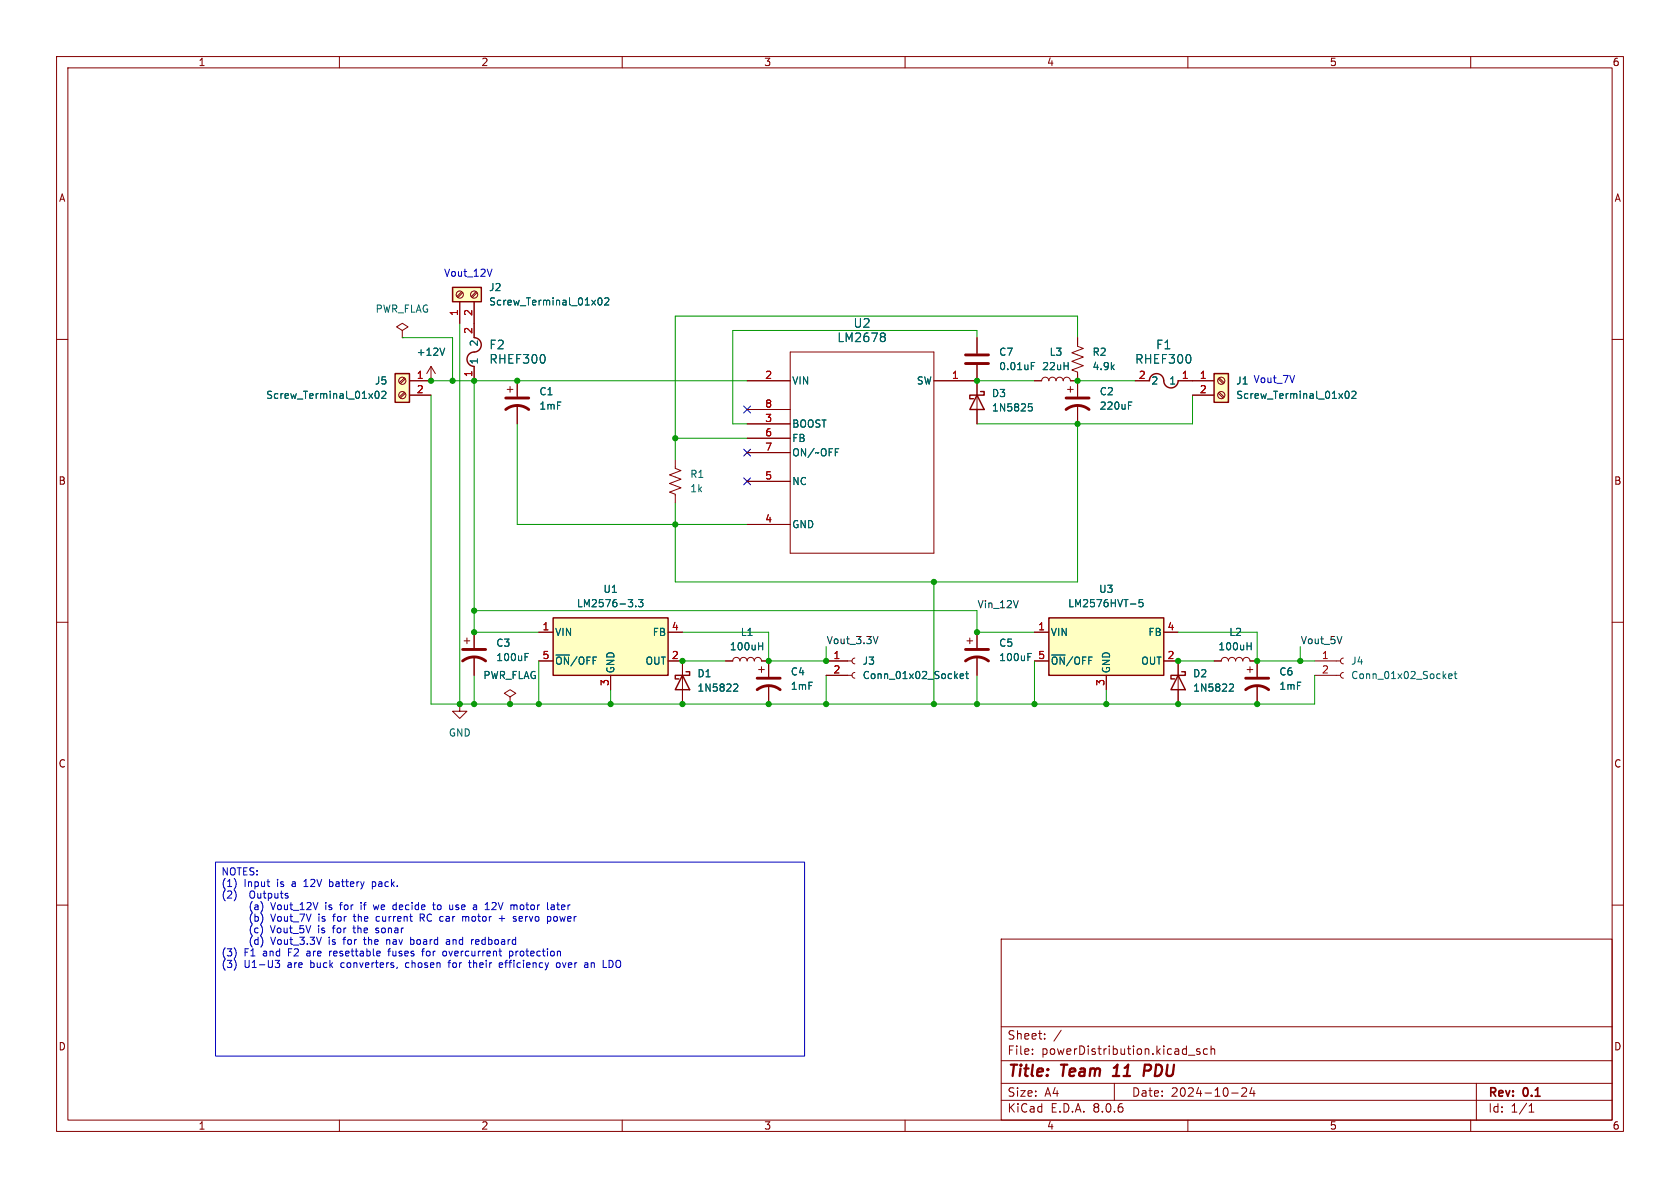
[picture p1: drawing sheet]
<svg xmlns="http://www.w3.org/2000/svg" width="297mm" height="210mm" viewBox="0 0 297 210" stroke-linecap="round" stroke-linejoin="round" font-family="sans-serif">
<g fill="none" stroke="#840000" stroke-width=".18">
<path d="M10 10h277v190h-277zM12 12h273v186h-273zM60 10v2M110 10v2M160 10v2M210 10v2M260 10v2M10 60h2M285 60h2M10 110h2M285 110h2M10 160h2"/>
<path d="M285 160h2M177 166h108v32h-108zM60 198v2M110 198v2M160 198v2M177 194.5h108M177 191.5h108M177 187.5h108M177 181.5h108M182.5 186.3v.1M182.5 185.5v.1M184.7 183.6v.1"/>
<path d="M184.7 182.8v.1M187.6 182.1l-1.3 2M197 191.5v3M210 198v2M210.1 186.5h1.1M212.1 185.5l-.4-.1-.2 .2 .1 .2 .5 .2v.3h-.6M213.5 185.5l-.5-.1-.3 .3v.4l.2 .2h.6M214.1 185.5l.2-.1 .4 .1v.9M214.1 184.9v1.5M217.7 193.2h1.2M219.5 192.4l.6-.1 .2 .1 .1 .3-.9 1.1h.9M221.3 192.2l-.3 1.1h.9"/>
<path d="M221.7 192.8v1M260 198v2M261 191.5v6.5M270.3 196.6h.9M270.3 195.5l.4-.4v1.5"/>
</g>
<path d="M196.7 190.2h1.2M197.3 188.5l-.4 .3M203.2 188.2h-.8l-.2 2M203.2 189.2l-.9 .1" fill="none" stroke="#840000" stroke-width=".4"/>
<path d="M185.4 109.2h20.3v10.2h-20.3z" fill="#ffffc2"/>
<path d="M185.4 109.2h20.3v10.2h-20.3z" fill="none" stroke="#840000" stroke-width=".25"/>
<path d="M170.9 113.3h1.1M171.4 112.8v1M172.7 111.8v2.8M172.7 116.1v3.3M182.9 111.8h2.5M182.9 116.8h2.5M195.6 119.4v2.5M205.7 111.8h2.6M205.7 116.8h2.6M81.3 124.5v1.2h1.2l-1.2 1.3-1.3-1.3h1.3M81.3 124.5h.1" fill="none" stroke="#840000" stroke-width=".18"/>
<path d="M181.7 116.1h.4M181.7 115.5h.6M199.8 106.8h1M202 106h-.6v.6l.1-.1h.5l.1 .2-.1 .4-.2 .2-.4-.2" fill="none" stroke="#006464" stroke-width=".18"/>
<path d="M170.7 116.8a3.3 3.3 0 0 1 4.1 0M170.7 114.8h4.1" fill="none" stroke="#840000" stroke-width=".51"/>
<path d="M80 50.8h5.1v2.5h-5.1z" fill="#ffffc2"/>
<path d="M80 50.8h5.1v2.5h-5.1zM83.8 59.7a1.31 1.31 0 0 1 1.3 1.5 1.31 1.31 0 0 1-1.6 1.1 1.27 1.27 0 0 0-.9 1.4 1.27 1.27 0 0 0 1.2 1.1M208.3 119.4l1.2 2.5h-2.5zM208.9 118.7h.6v.7h-2.5v.6h.6" fill="none" stroke="#840000" stroke-width=".25"/>
<g fill="none" stroke="#840000" stroke-width=".18">
<path d="M81.3 53.3v3.9M81.6 51.6l-.8 .8M81.8 51.7l-.9 .9M83.8 53.3v6.4M84.2 51.6l-.9 .8M84.3 51.7l-.8 .9M83.8 64.8v2.5M89.7 68.8h1M90.2 68.3v1M91.4 67.3v2.8M91.4 71.6v3.3M182.9 67.3h1.2a.64 .64 0 0 1 .7-.6 .64 .64 0 0 1 .6 .6 .64 .64 0 0 1 .7-.6 .64 .64 0 0 1 .6 .6 .64 .64 0 0 1 .6-.6 .64 .64 0 0 1 .7 .6 .64 .64 0 0 1 .6-.6 .64 .64 0 0 1 .6 .6h1.3"/>
<path d="M119.4 81.3v1.5l1 .4-2 .7 2 .8-2 .8 2 .7-2 .8 1 .4v1.5M128.3 116.8h1.2a.64 .64 0 0 1 .7-.6 .64 .64 0 0 1 .6 .6 .64 .64 0 0 1 .6-.6 .64 .64 0 0 1 .7 .6 .64 .64 0 0 1 .6-.6 .64 .64 0 0 1 .6 .6 .64 .64 0 0 1 .7-.6 .64 .64 0 0 1 .6 .6h1.3M208.3 116.8v7.7M214.6 116.8h1.3a.64 .64 0 0 1 .6-.6 .64 .64 0 0 1 .7 .6 .64 .64 0 0 1 .6-.6 .64 .64 0 0 1 .6 .6 .64 .64 0 0 1 .7-.6 .64 .64 0 0 1 .6 .6 .64 .64 0 0 1 .6-.6 .64 .64 0 0 1 .7 .6h1.2v2.8M220.5 118.4h1M221 117.9v1M222.2 121.2v3.3"/>
<circle cx="81.3" cy="52.1" r=".63"/>
<circle cx="83.8" cy="52.1" r=".63"/>
</g>
<path d="M105.8 52.8l.2-.2a.68 .68 0 0 1 .4 .7 .68 .68 0 0 1-.4 .6l-.2-.1-.1-.4zM106.9 52.8l.5-.2 .2 .4-.7 .9h.7M134.1 114.2h.7M134.8 113.6v1.3M220.5 114.2h.7M221.2 113.6v1.3M217.5 120.9l.4 .1 .2 .3-.8 .9h.8" fill="none" stroke="#006464" stroke-width=".18"/>
<path d="M89.4 72.4a3.3 3.3 0 0 1 4.1 0M89.4 70.4h4.1M220.2 119.9h4.1M220.2 121.9a3.3 3.3 0 0 1 4.1 0" fill="none" stroke="#840000" stroke-width=".51"/>
<path d="M214.6 66h2.6v5.1h-2.6z" fill="#ffffc2"/>
<path d="M214.6 66h2.6v5.1h-2.6z" fill="none" stroke="#840000" stroke-width=".25"/>
<g fill="none" stroke="#840000" stroke-width=".18">
<path d="M210.8 67.3h3.8M210.8 69.9h3.8M215.4 69.5l.8 .9M215.4 67l.8 .8M215.5 69.3l.9 .9M215.5 66.8l.9 .8M146 119.4h4.6M146 116.8h4.6M151.1 118.9l-.3 .1-.2 .4 .2 .3 .3 .2M151.1 116.3l-.3 .2-.2 .3 .2 .4 .3 .1"/>
<circle cx="215.9" cy="69.8" r=".63"/>
<circle cx="215.9" cy="67.3" r=".63"/>
</g>
<path d="M237.9 69.3l.2-.1a.68 .68 0 0 1 .4 .6 .68 .68 0 0 1-.4 .6l-.2-.1-.1-.4zM239 69.3l.5-.1 .2 .3-.8 .9h.8M169.7 119.5l.7-.1-.1-.2-.4-.1-.2 .2 .1 .6h.5M170.7 119.1h.5M170.9 118.7v1.1l.3 .2" fill="none" stroke="#006464" stroke-width=".18"/>
<path d="M69.8 66h2.6v5.1h-2.6z" fill="#ffffc2"/>
<path d="M69.8 66h2.6v5.1h-2.6zM203.2 67.3a1.31 1.31 0 0 1 1.5-1.2 1.31 1.31 0 0 1 1.1 1.5 1.27 1.27 0 0 0 1.4 1 1.27 1.27 0 0 0 1.1-1.3" fill="none" stroke="#840000" stroke-width=".25"/>
<g fill="none" stroke="#840000" stroke-width=".18">
<path d="M172.7 59.7v2.8M71.5 69.3l-.9 .9M71.5 66.8l-.9 .8M71.7 69.5l-.9 .9M71.7 67l-.9 .8M72.4 67.3h3.8M72.4 69.9h3.8M132.1 67.3h7.6M132.1 74.9h7.6M132.1 77.5h7.6M132.1 72.4h7.6M139.7 62.2h25.4v35.6h-25.4z"/>
<path d="M172.7 64.5v2.8h-7.6M200.7 67.3h2.5M208.3 67.3h2.5M132.1 92.7h7.6M132.1 85.1h7.6M132.1 80h7.6M134.1 118.4h1M134.6 117.9v1M135.9 116.8v2.8M135.9 121.2v3.3"/>
<circle cx="71.1" cy="69.8" r=".63"/>
<circle cx="71.1" cy="67.3" r=".63"/>
</g>
<path d="M156.2 58.9l.3 .3-.3 .3 .2 .2 .1 .4-.3 .3M66.4 69.3l.2-.1a.68 .68 0 0 1 .4 .6 .68 .68 0 0 1-.4 .6l-.2-.1-.1-.4zM67.5 69.3l.5-.1 .2 .3-.8 .9h.8M147.7 79.3h.6M182.3 64.7h.4M182.3 64.1h.6" fill="none" stroke="#006464" stroke-width=".18"/>
<path d="M170.7 64.3h4.1M170.7 62.7h4.1M133.9 119.9h4M133.9 121.9a3.3 3.3 0 0 1 4 0" fill="none" stroke="#840000" stroke-width=".51"/>
<path d="M97.8 109.2h20.3v10.2h-20.3z" fill="#ffffc2"/>
<path d="M172.7 69.9l1.3 2.5h-2.6zM173.4 69.2h.6v.7h-2.6v.6h.7M97.8 109.2h20.3v10.2h-20.3zM120.6 119.4l1.3 2.5h-2.5zM121.3 118.7h.6v.7h-2.5v.6h.6" fill="none" stroke="#840000" stroke-width=".25"/>
<g fill="none" stroke="#840000" stroke-width=".18">
<path d="M71.1 58.4l1-.6-1-.6-1 .6 1 .6v1.3M71.1 59.7h.1M81.3 53.3v3.9M83.8 53.3v6.4M172.7 59.7v2.8M190.5 59.7v1.5l1 .4-2 .8 2 .7-2 .8 2 .7-2 .8 1 .4v4.3M72.4 67.3h3.8M72.4 69.9h3.8M76.2 67.3h.1M76.2 64.8l-.8 1.2M76.2 64.8v2.5M76.2 64.8l.8 1.2"/>
<path d="M83.8 64.8v2.5M91.4 67.3v2.8M91.4 71.6v3.3M132.1 67.3h7.6M132.1 74.9h7.6M132.1 77.5h7.6M132.1 72.4h7.6M165.1 67.3h7.6M172.7 64.5v10.4M182.9 67.3h1.2M188.7 68.8h1M189.2 68.3v1"/>
<path d="M189.2 67.3h1.3M190.5 71.6v3.3M200.7 67.3h2.5M208.3 67.3h6.3M210.8 69.9h3.8M132.1 92.7h7.6M132.1 85.1h7.6M132.1 80h7.6M82 113.3h1.1M82.5 112.8v1M83.8 111.8v2.8M83.8 116.1v3.3"/>
<path d="M95.2 111.8h2.6M95.2 116.8h2.6M107.9 119.4v2.5M118.1 111.8h2.5M118.1 116.8h2.5v7.7M128.3 116.8h1.2M134.6 116.8h1.3v2.8M146 116.8h3.9M146 119.4h3.9M172.7 111.8v2.8M172.7 116.1v3.3M182.9 111.8h2.5"/>
<path d="M182.9 116.8h2.5M195.6 119.4v2.5M205.7 111.8h2.6M205.7 116.8h2.6v2.6M214.6 116.8h1.3M221 116.8h1.2v2.8M232.4 116.8h4.6M232.4 119.4h4.6M237.5 118.9l-.4 .1-.1 .4 .1 .3 .4 .2M237.5 116.3l-.4 .2-.1 .3 .1 .4 .4 .1M90.2 123.2l1-.6-1-.7-1 .7 1 .6v1.3M90.2 124.5h.1"/>
<path d="M135.9 121.2v3.3M208.3 121.9v2.6M222.2 121.2v3.3"/>
</g>
<g fill="none" stroke="#006464" stroke-width=".18">
<path d="M105.8 52.8l.2-.2a.68 .68 0 0 1 .4 .7 .68 .68 0 0 1-.4 .6l-.2-.1-.1-.4zM106.9 52.8l.5-.2 .2 .4-.7 .9h.7M156.2 58.9l.3 .3-.3 .3 .2 .2 .1 .4-.3 .3M66.4 69.3l.2-.1a.68 .68 0 0 1 .4 .6 .68 .68 0 0 1-.4 .6l-.2-.1-.1-.4zM67.5 69.3l.5-.1 .2 .3-.8 .9h.8M78.6 61.5l-.4 1.3M147.7 79.3h.6M181.8 71.4h.6M182 71.9h.3l.2 .2-.1 .5-.4 .1M182.3 64.7h.4M182.3 64.1h.6M199.5 71.7h.4"/>
<path d="M199.5 71.1h.6M237.9 69.3l.2-.1a.68 .68 0 0 1 .4 .6 .68 .68 0 0 1-.4 .6l-.2-.1-.1-.4zM239 69.3l.5-.1 .2 .3-.8 .9h.8M92.8 116.1h.4M92.8 115.5h.6M112.4 107.1v.2M112.9 106h.8l-.5 .5 .4 .1v.5l-.2 .2-.5-.2M134.1 114.2h.7M134.8 113.6v1.3M169.7 119.5l.7-.1-.1-.2-.4-.1-.2 .2 .1 .6h.5M170.7 119.1h.5M170.9 118.7v1.1l.3 .2"/>
<path d="M181.7 116.1h.4M181.7 115.5h.6M199.8 106.8h1M202 106h-.6v.6l.1-.1h.5l.1 .2-.1 .4-.2 .2-.4-.2M220.5 114.2h.7M221.2 113.6v1.3M256.1 119.5l.6-.1v-.2l-.4-.1-.2 .2 .1 .6h.5M257.1 119.1h.5M257.3 118.7v1.1l.3 .2M129.9 120.9l.4 .1 .1 .3-.7 .9h.7M217.5 120.9l.4 .1 .2 .3-.8 .9h.8"/>
</g>
<path d="M188.5 72.4a3.3 3.3 0 0 1 4 0M188.5 70.4h4M81.8 116.8a3.3 3.3 0 0 1 4.1 0M81.8 114.8h4.1" fill="none" stroke="#840000" stroke-width=".51"/>
<path d="M155.2 112.5l-.4 1.3M180 106.2l-.4 1.2" fill="none" stroke="#0f0f0f" stroke-width=".18"/>
<g fill="none" stroke="#0000c2" stroke-width=".18">
<path d="M87 47.6l-.4 1.2M38.1 152.4h104.1v34.3h-104.1zM41.7 155.8v.9M44.3 159.9v.8l.3 .6M46.4 159.9v.8l-.3 .6M47.2 155.9h.5M47.6 156.7h.1M48.6 157.9v.8l.3 .1 .2-.2M49.1 157.9v.9M49.6 157.9h.4M49.7 157.5v1.1l.3 .2M50.9 158l-.3-.1-.2 .2 .1 .2 .4 .1v.3h-.5"/>
<path d="M53.7 156.7h.8M53.8 155.8h-.1M56.2 159.5l-.4 1.3M58.3 155.4v1.3M58.3 156.7h.1M58.4 155.9h-.1M65.8 156.7h.4M65.8 155.9v1.2M66 160l.2 .8M66.2 155.9h-.4M69.9 160l-.4 .1M76.5 160h.5"/>
<path d="M76.6 159.5v1.1l.4 .2M80 160v.8M84.1 160l.2 .1v.7M86 159.7l.1-.2v1.3M87 159.6v.1M91 160l.4 .1v.7M41.7 168.1v.8M41.7 170.1v.9M44.6 161.4a1.46 1.46 0 0 0 0 1.9M44.6 163.4a1.46 1.46 0 0 0 0 2M44.6 165.5a1.46 1.46 0 0 0 0 1.9M45.1 161.6v1.3"/>
<path d="M45.1 162.1l.3-.1 .3 .2-.1 .6h-.5M45.6 160.1v.7M45.6 165.7v1.2M45.6 160.3h-.4l-.2 .2 .2 .3 .4-.1M45.6 164.1h-.3l-.3 .2 .1 .5h.5M45.6 166.2l-.3-.1-.3 .2 .1 .6h.5M46 163.4a1.46 1.46 0 0 1 0 2M46.1 161.4a1.46 1.46 0 0 1 0 1.9M46.1 165.5a1.46 1.46 0 0 1 0 1.9M49.4 169.8l-.4 .4 .4 .2v.5l-.2 .1h-.5M56.8 165.7l-.4 1.2M58.3 168.1v.9"/>
<path d="M58.5 168.1l-.2 .3M66.4 164.8l.1 .1M66.6 164.1l-.2 .1 .2 .3M66.7 162l-.2 .2v.4l.2 .3M67.2 168.2v.2l-.6 .2M68.4 166.1v.8M68.5 168.1h.5M68.5 166.1l-.1 .1M68.7 167.9v1.1M69.5 160.7l.4 .1M70.2 171l-.1 .2M71.9 170.2l-.2 .2v.4l.2 .2"/>
<path d="M72.6 166.9h.4M72.6 165.7v1.2M73 166.1l-.4 .1M74.3 161.6v1.3M74.3 162.2h.5M74.5 168.1h.5M74.6 162.2l.4 .7M74.7 167.9v1.1M78.4 168.2l.3-.1 .2 .3v.5l-.2 .1-.3-.1M78.9 166.2h.5M79.2 170.2h.5M79.4 169.9v1.1"/>
<path d="M79.5 166.4l-.4 .1-.2 .1 .2 .3h.4M80 160.7l-.3 .1M81.8 162.1l.4-.1 .1 .2M82.3 162.2v.7M82.5 162l-.2 .2M82.8 170.2h.5M83 169.8v1.1l.3 .1M83.7 166.1l-.3 .1M84.1 166.2v.7M84.3 160.7l-.5 .1M84.3 160.3h-.5M84.7 166.4l-.6 .1"/>
<path d="M87.7 160.1l-.8 .7h.8M88.3 162.4h.9M88.3 170.6l.6-.1-.1-.3h-.4l-.1 .2v.6h.5M88.7 161.9v1M90.1 168.2l.3-.1 .3 .3-.1 .5h-.5M90.1 168.1v1.3M91.2 162.5v.3M91.9 162l-.1 .2v.5l.1 .2M92.4 162.3l-.6 .1M97.3 162.1l.1 .1-.1 .6M97.5 160h.4l.1 .8M98 160.3h-.4l-.2 .2 .2 .3 .4-.1"/>
<path d="M98.1 162l-.2 .2v.4l.2 .3M98.4 170.3v.5l.2 .2 .4-.1v-.6M103.9 170.2v.8M103.9 171h-.1M103.9 170.5h-.1M106.6 169.8v1.2M108.2 169.8h-.5v1.2h.5"/>
</g>
<g fill="none" stroke="#009600" stroke-width=".18">
<path d="M71.1 59.7h8.9v7.6M81.3 57.2v67.3M172.7 59.7v-1.3h-43.2v16.5h2.6M190.5 59.7v-3.8h-71.1v25.4M76.2 69.9v54.6h156.2v-5.1M76.2 67.3h55.9M83.8 67.3v44.5h11.4M91.4 74.9v17.8h40.7M119.4 77.5h12.7M172.7 67.3h10.2M190.5 74.9v28h-71.1v-14M190.5 67.3h10.2"/>
<path d="M210.8 69.9v5h-38.1M83.8 108h88.9v3.8h10.2M83.8 119.4v5.1M95.2 116.8v7.7M120.6 116.8h7.7M120.6 111.8h15.3v5h10.1v-2.5M146 119.4v5.1M165.1 102.9v21.6M172.7 119.4v5.1M182.9 116.8v7.7M208.3 116.8h6.3M208.3 111.8h13.9v5h10.2"/>
<path d="M229.9 114.3v2.5M107.9 121.9v2.6M195.6 121.9v2.6"/>
</g>
<path d="M131.5 71.8l1.2 1.2M131.5 79.4l1.2 1.2M132.7 71.8l-1.2 1.2M132.7 79.4l-1.2 1.2M131.5 84.5l1.2 1.2M132.7 84.5l-1.2 1.2" fill="none" stroke="#000084" stroke-width=".18"/>
<g fill="#009600" stroke="#009600" stroke-width=".18">
<circle cx="83.8" cy="67.3" r=".46"/>
<circle cx="119.4" cy="77.5" r=".46"/>
<circle cx="119.4" cy="92.7" r=".46"/>
<circle cx="182.9" cy="124.5" r=".46"/>
<circle cx="208.3" cy="124.5" r=".46"/>
<circle cx="195.6" cy="124.5" r=".46"/>
<circle cx="229.9" cy="116.8" r=".46"/>
<circle cx="208.3" cy="116.8" r=".46"/>
<circle cx="222.2" cy="124.5" r=".46"/>
<circle cx="222.2" cy="116.8" r=".46"/>
<circle cx="190.5" cy="67.3" r=".46"/>
<circle cx="190.5" cy="74.9" r=".46"/>
<circle cx="95.2" cy="124.5" r=".46"/>
<circle cx="90.2" cy="124.5" r=".46"/>
<circle cx="107.9" cy="124.5" r=".46"/>
<circle cx="135.9" cy="124.5" r=".46"/>
<circle cx="120.6" cy="116.8" r=".46"/>
<circle cx="120.6" cy="124.5" r=".46"/>
<circle cx="135.9" cy="116.8" r=".46"/>
<circle cx="83.8" cy="111.8" r=".46"/>
<circle cx="83.8" cy="108" r=".46"/>
<circle cx="81.3" cy="124.5" r=".46"/>
<circle cx="83.8" cy="124.5" r=".46"/>
<circle cx="165.1" cy="102.9" r=".46"/>
<circle cx="146" cy="124.5" r=".46"/>
<circle cx="165.1" cy="124.5" r=".46"/>
<circle cx="146" cy="116.8" r=".46"/>
<circle cx="172.7" cy="111.8" r=".46"/>
<circle cx="172.7" cy="124.5" r=".46"/>
<circle cx="172.7" cy="67.3" r=".46"/>
<circle cx="80" cy="67.3" r=".46"/>
<circle cx="91.4" cy="67.3" r=".46"/>
<circle cx="76.2" cy="67.3" r=".46"/>
</g>
<g font-size="2.8" fill="#840000">
<text x="178" y="190.9">Title:</text>
<text x="187.7" y="190.9">Team</text>
<text x="197.7" y="190.9">11</text>
<text x="203.8" y="190.9">PDU</text>
</g>
<g font-size="2.1" fill="#006464">
<text x="150.8" y="58.1">U2</text>
<text x="86.4" y="62">F2</text>
<text x="86.4" y="64.5">RHEF300</text>
<text x="147.9" y="60.7">LM2678</text>
<text x="200.6" y="64.5">RHEF300</text>
<text x="204.3" y="62">F1</text>
</g>
<g font-size="2.1" fill="#840000">
<text x="178" y="184">Sheet:</text>
<text x="178" y="186.7">File:</text>
<text x="184.1" y="186.7">powerDistribution.kicad_sch</text>
<text x="178" y="196.9">KiCad</text>
<text x="178" y="194.1">Size:</text>
<text x="184.7" y="194.1">A4</text>
<text x="185.7" y="196.9">E.D.A.</text>
<text x="193.3" y="196.9">8.0.6</text>
<text x="200" y="194.1">Date:</text>
<text x="207" y="194.1">2024-10-24</text>
<text x="263" y="194.3">Rev:</text>
<text x="263" y="196.9">Id:</text>
<text x="267.1" y="196.9">1/1</text>
<text x="269.4" y="194.3">0.1</text>
</g>
<g font-size="1.8" fill="#840000">
<text x="35" y="11.9">1</text>
<text x="85" y="11.9">2</text>
<text x="135" y="11.9">3</text>
<text x="185" y="11.9">4</text>
<text x="235" y="11.9">5</text>
<text x="285" y="11.9">6</text>
<text x="10.3" y="35.9">A</text>
<text x="285.3" y="35.9">A</text>
<text x="10.3" y="85.9">B</text>
<text x="285.3" y="85.9">B</text>
<text x="10.3" y="135.9">C</text>
<text x="285.3" y="135.9">C</text>
<text x="10.3" y="185.9">D</text>
<text x="285.3" y="185.9">D</text>
<text x="35" y="199.9">1</text>
<text x="85" y="199.9">2</text>
<text x="135" y="199.9">3</text>
<text x="185" y="199.9">4</text>
<text x="235" y="199.9">5</text>
<text x="285" y="199.9">6</text>
</g>
<g font-size="1.8" fill="#0000c2">
<text x="78.4" y="49.1">Vout_12V</text>
<text x="218.4" y="68.2">J1 Vout_7V</text>
<text x="39.1" y="155.1">NOTES:</text>
<text x="39.1" y="157.1">(1)</text>
<text x="39.1" y="159.2">(2) Outputs</text>
<text x="43.1" y="157.1">Input</text>
<text x="47.8" y="161.2">Vout_12V</text>
<text x="49.1" y="157.1">is</text>
<text x="51.9" y="157.1">a</text>
<text x="54.2" y="157.1">12V</text>
<text x="57.6" y="161.2">is</text>
<text x="58.9" y="157.1">battery</text>
<text x="60.4" y="161.2">for</text>
<text x="64.2" y="161.2">if</text>
<text x="66.6" y="157.1">pack.</text>
<text x="66.7" y="161.2">we</text>
<text x="70.3" y="161.2">decide</text>
<text x="77.7" y="161.2">to</text>
<text x="80.7" y="161.2">use</text>
<text x="85.1" y="161.2">a</text>
<text x="87.5" y="161.2">12V</text>
<text x="92.1" y="161.2">motor</text>
<text x="98.8" y="161.2">later</text>
<text x="39.1" y="167.3">(d)</text>
<text x="47.8" y="165.3">Vout_5V</text>
<text x="47.8" y="163.3">Vout_7V</text>
<text x="47.8" y="167.3">Vout_3.3V</text>
<text x="56.3" y="165.3">is</text>
<text x="56.4" y="163.3">is</text>
<text x="58.2" y="167.3">is</text>
<text x="59.1" y="165.3">for</text>
<text x="59.2" y="163.3">for</text>
<text x="61" y="167.3">for</text>
<text x="63" y="165.3">the</text>
<text x="63" y="163.3">the</text>
<text x="64.8" y="167.3">the</text>
<text x="67.1" y="165.3">sonar</text>
<text x="67.2" y="163.3">current</text>
<text x="69" y="167.3">nav</text>
<text x="73.4" y="167.3">board</text>
<text x="75.1" y="163.3">RC car</text>
<text x="80" y="167.3">and</text>
<text x="83" y="163.3">motor</text>
<text x="84.6" y="167.3">redboard</text>
<text x="89.7" y="163.3">+</text>
<text x="92.4" y="163.3">servo</text>
<text x="98.6" y="163.3">power</text>
<text x="39.1" y="169.4">(3)</text>
<text x="39.1" y="171.4">(3)</text>
<text x="43.1" y="169.4">F1</text>
<text x="43.1" y="171.4">U1-U3</text>
<text x="46.6" y="169.4">and</text>
<text x="50.9" y="171.4">are</text>
<text x="51.2" y="169.4">F2</text>
<text x="54.7" y="169.4">are</text>
<text x="55.1" y="171.4">buck</text>
<text x="58.9" y="169.4">resettable</text>
<text x="60.7" y="171.4">converters,</text>
<text x="69.5" y="169.4">fuses</text>
<text x="72.4" y="171.4">chosen</text>
<text x="75.7" y="169.4">for</text>
<text x="79.6" y="169.4">overcurrent</text>
<text x="80.2" y="171.4">for</text>
<text x="84" y="171.4">their</text>
<text x="89.5" y="171.4">efficiency</text>
<text x="91.5" y="169.4">protection</text>
<text x="99.8" y="171.4">over</text>
<text x="105" y="171.4">an</text>
<text x="108.5" y="171.4">LDO</text>
</g>
<g font-size="1.8" fill="#006464">
<text x="86.4" y="51.7">J2</text>
<text x="66.3" y="55.5">PWR_FLAG</text>
<text x="86.4" y="54.2">Screw_Terminal_01x02</text>
<text x="73.6" y="63.1">+12V</text>
<text x="84.7" y="64.5" transform="rotate(-90 84.7 64.5)">1</text>
<text x="84.7" y="61.4" transform="rotate(-90 84.7 61.4)">2</text>
<text x="176.5" y="63.1">C7</text>
<text x="176.5" y="65.6">0.01uF</text>
<text x="184.1" y="65.6">22uH</text>
<text x="185.5" y="63.1">L3</text>
<text x="193" y="63.1">R2</text>
<text x="193" y="65.6">4.9k</text>
<text x="47" y="70.7">Screw_Terminal_01x02</text>
<text x="66.2" y="68.2">J5</text>
<text x="95.3" y="70.1">C1</text>
<text x="140" y="68.2">VIN</text>
<text x="162" y="68.2">SW</text>
<text x="175.3" y="70.4">D3</text>
<text x="194.3" y="70.1">C2</text>
<text x="203.5" y="68.2">2</text>
<text x="206.6" y="68.2">1</text>
<text x="218.4" y="68.2">J1</text>
<text x="218.4" y="70.7">Screw_Terminal_01x02</text>
<text x="95.3" y="72.6">1mF</text>
<text x="140" y="75.8">BOOST</text>
<text x="175.3" y="72.9">1N5825</text>
<text x="194.3" y="72.6">220uF</text>
<text x="140" y="78.3">FB</text>
<text x="140" y="80.9">ON/~OFF</text>
<text x="121.9" y="84.7">R1</text>
<text x="121.9" y="87.2">1k</text>
<text x="140" y="86">NC</text>
<text x="140" y="93.6">GND</text>
<text x="101.9" y="107.5">LM2576-3.3</text>
<text x="106.6" y="105">U1</text>
<text x="188.7" y="107.5">LM2576HVT-5</text>
<text x="194.2" y="105">U3</text>
<text x="98" y="112.6">VIN</text>
<text x="115.3" y="112.6">FB</text>
<text x="130.9" y="112.6">L1</text>
<text x="185.7" y="112.6">VIN</text>
<text x="202.9" y="112.6">FB</text>
<text x="217.2" y="112.6">L2</text>
<text x="87.6" y="114.5">C3</text>
<text x="87.6" y="117.1">100uF</text>
<text x="98" y="117.7">~{ON}/OFF</text>
<text x="108.8" y="119.1" transform="rotate(-90 108.8 119.1)">GND</text>
<text x="114" y="117.7">OUT</text>
<text x="123.2" y="119.9">D1</text>
<text x="128.9" y="115.2">100uH</text>
<text x="139.7" y="119.6">C4</text>
<text x="152.4" y="117.7">J3</text>
<text x="176.5" y="114.5">C5</text>
<text x="176.5" y="117.1">100uF</text>
<text x="185.7" y="117.7">~{ON}/OFF</text>
<text x="196.4" y="119.1" transform="rotate(-90 196.4 119.1)">GND</text>
<text x="201.7" y="117.7">OUT</text>
<text x="210.8" y="119.9">D2</text>
<text x="215.3" y="115.2">100uH</text>
<text x="226.1" y="119.6">C6</text>
<text x="238.8" y="117.7">J4</text>
<text x="85.4" y="120.2">PWR_FLAG</text>
<text x="123.2" y="122.5">1N5822</text>
<text x="139.7" y="122.1">1mF</text>
<text x="152.4" y="120.2">Conn_01x02_Socket</text>
<text x="210.8" y="122.5">1N5822</text>
<text x="226.1" y="122.1">1mF</text>
<text x="238.8" y="120.2">Conn_01x02_Socket</text>
<text x="79.2" y="130.4">GND</text>
</g>
<g font-size="1.8" fill="#a90000">
<text x="81" y="56" transform="rotate(-90 81 56)">1</text>
<text x="83.6" y="59.1" transform="rotate(-90 83.6 59.1)">2</text>
<text x="83.6" y="56" transform="rotate(-90 83.6 56)">2</text>
<text x="73.6" y="67.1">1</text>
<text x="73.6" y="69.6">2</text>
<text x="83.6" y="66.7" transform="rotate(-90 83.6 66.7)">1</text>
<text x="135.2" y="67.1">2</text>
<text x="168.2" y="67.1">1</text>
<text x="201.2" y="67.1">2</text>
<text x="208.8" y="67.1">1</text>
<text x="212" y="67.1">1</text>
<text x="212" y="69.6">2</text>
<text x="135.2" y="74.7">3</text>
<text x="135.2" y="77.2">6</text>
<text x="135.2" y="72.1">8</text>
<text x="135.2" y="79.8">7</text>
<text x="135.2" y="84.8">5</text>
<text x="135.2" y="92.5">4</text>
<text x="95.8" y="111.5">1</text>
<text x="118.7" y="111.5">4</text>
<text x="183.4" y="111.5">1</text>
<text x="206.3" y="111.5">4</text>
<text x="95.8" y="116.6">5</text>
<text x="118.7" y="116.6">2</text>
<text x="147.2" y="116.6">1</text>
<text x="147.2" y="119.1">2</text>
<text x="183.4" y="116.6">5</text>
<text x="206.3" y="116.6">2</text>
<text x="233.6" y="116.6">1</text>
<text x="233.6" y="119.1">2</text>
<text x="107.7" y="121.4" transform="rotate(-90 107.7 121.4)">3</text>
<text x="195.3" y="121.4" transform="rotate(-90 195.3 121.4)">3</text>
</g>
<g font-size="1.8" fill="#0f0f0f">
<text x="172.7" y="107.6">Vin_12V</text>
<text x="146" y="114">Vout_3.3V</text>
<text x="229.9" y="114">Vout_5V</text>
</g>
</svg>
